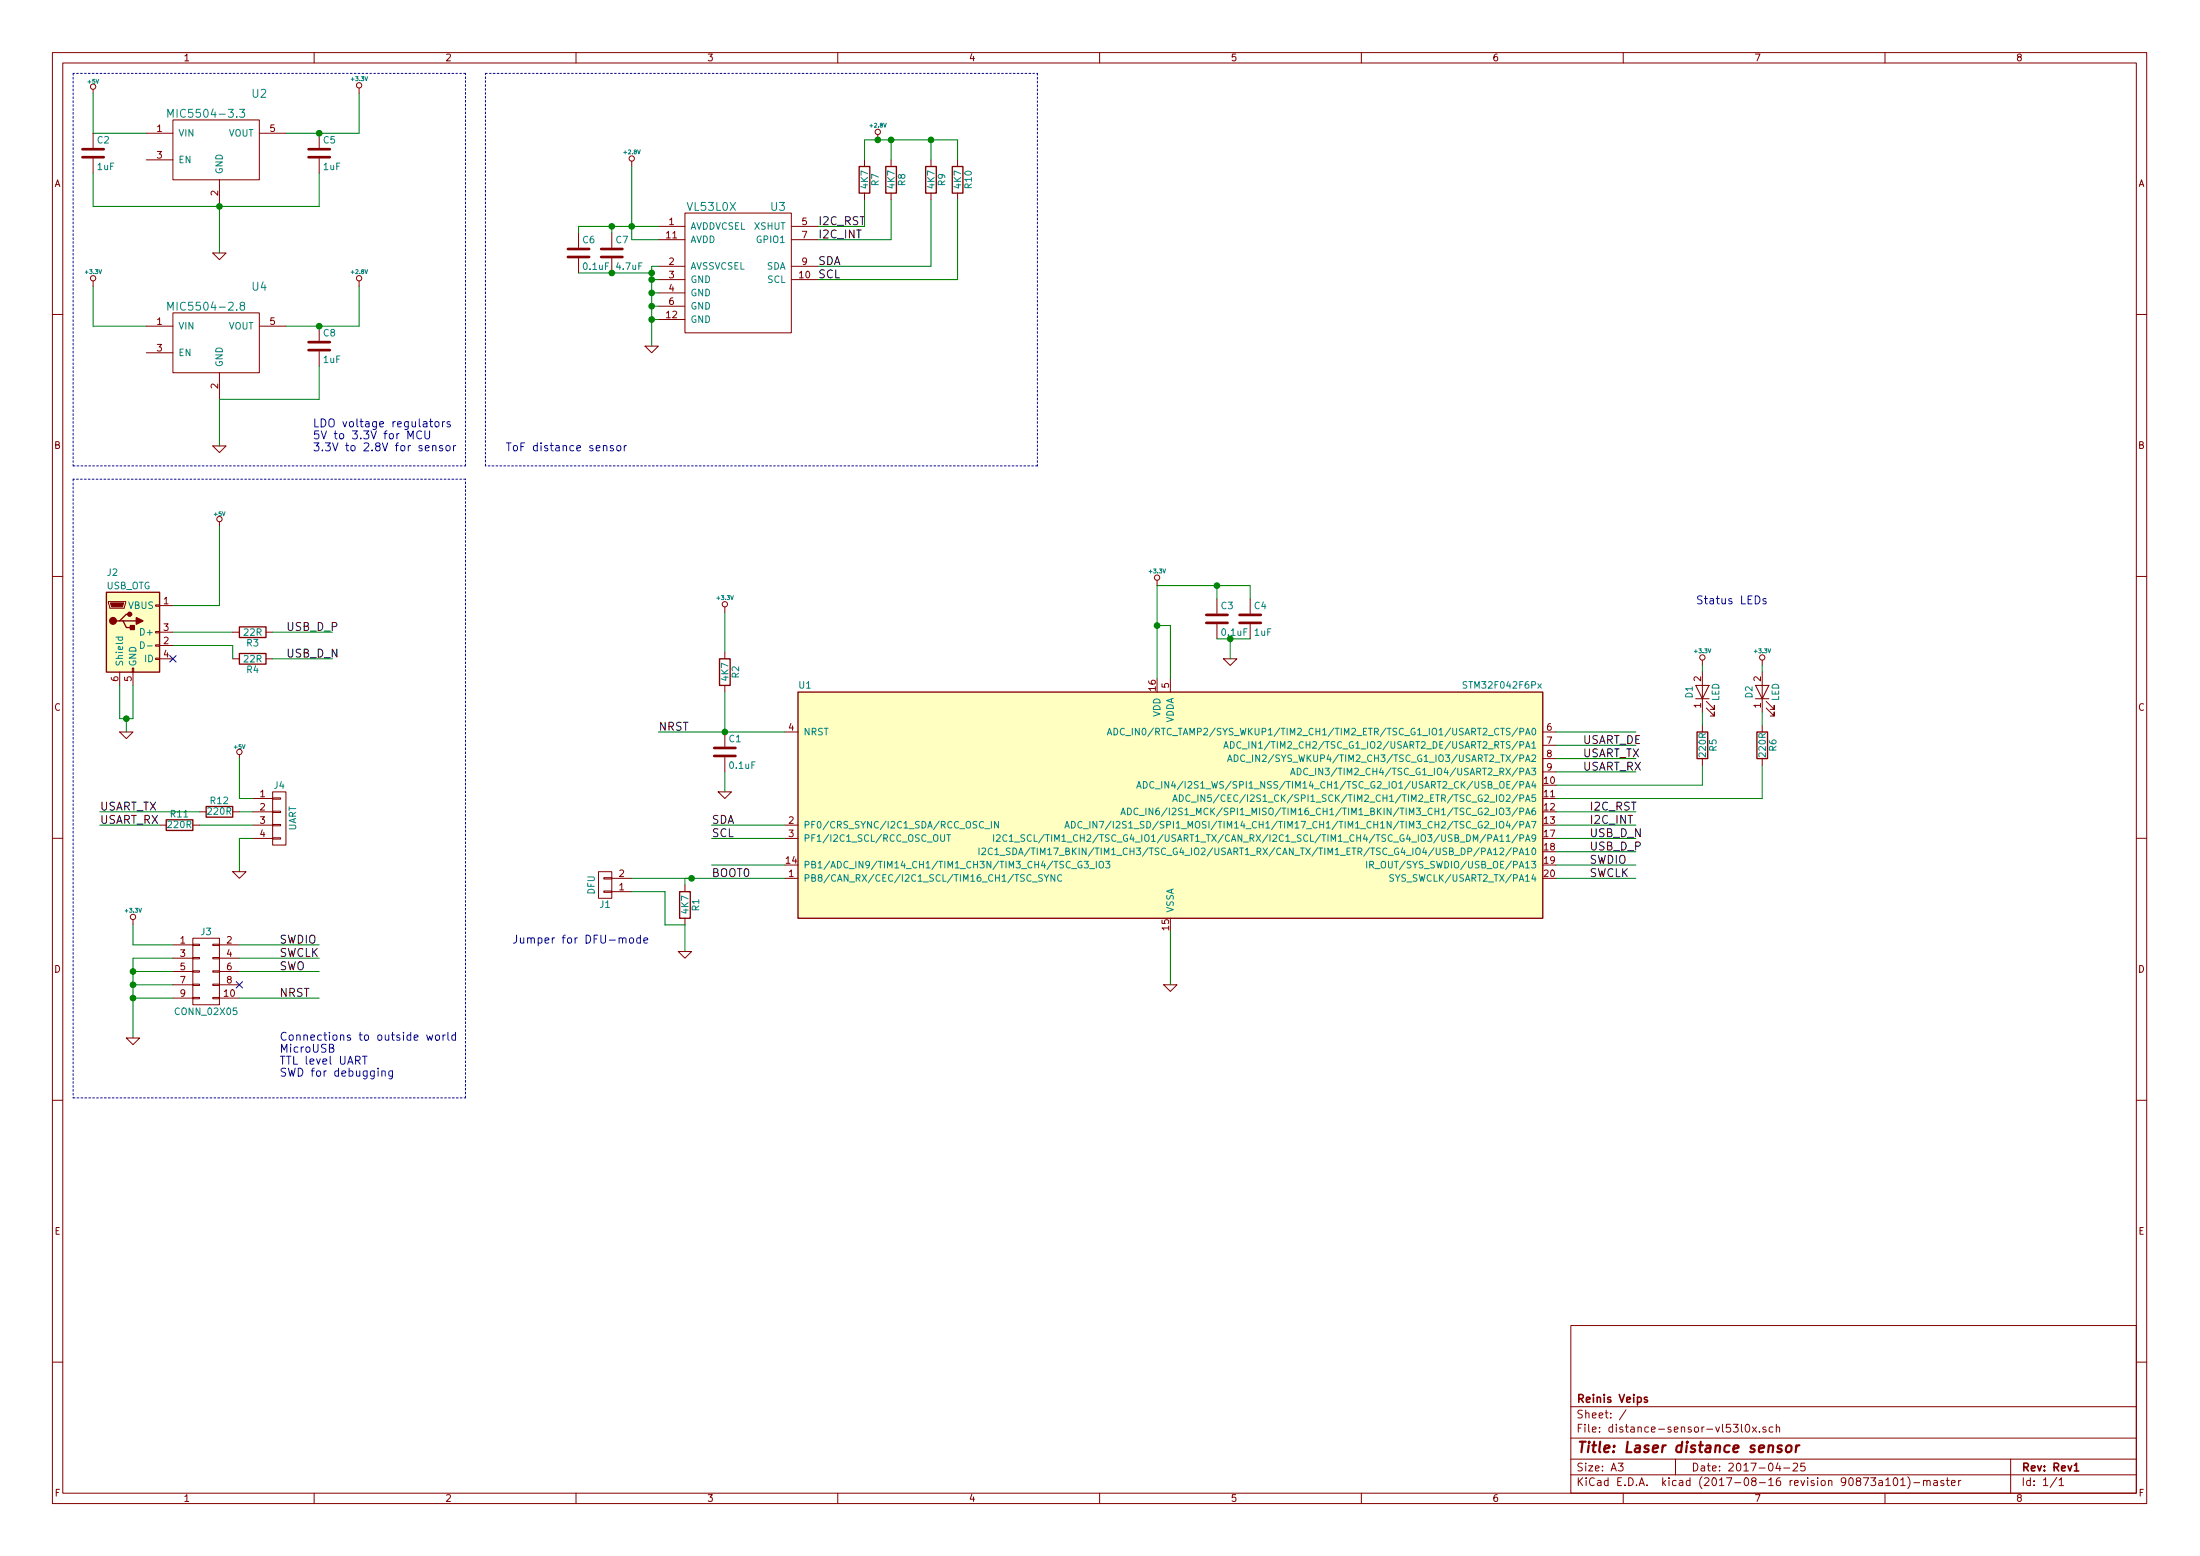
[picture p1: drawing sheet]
<svg xmlns="http://www.w3.org/2000/svg" width="420mm" height="297mm" viewBox="0 0 420 297" stroke-linecap="round" stroke-linejoin="round" font-family="sans-serif">
<g fill="none" stroke="#840000" stroke-width=".19">
<path d="M10 10h400v277h-400zM12 12h396v273.1h-396zM17.8 17.1v.7M60 10v2M68.6 16.8v1M110 10v2M160 10v2M210 10v2M260 10v2M310 10v2M360 10v2M17.8 25.4v2.8"/>
<path d="M17.8 30.3v2.8M27.9 25.4h5.1M27.9 30.5h5.1M33 22.9h16.5v11.4h-16.5zM41.9 34.3v5.1M49.5 25.4h5.1M61 25.4v2.8M61 30.3v2.8M120.6 30.8v1M165.1 30.5v1.3M165.1 36.9v1.2M167.6 25.7v1"/>
<path d="M170.2 30.5v1.3M170.2 36.9v1.2M177.8 30.5v1.3M177.8 36.9v1.2M182.9 30.5v1.3M182.9 36.9v1.2M17.8 53.6v1M33 59.7h16.5v11.5h-16.5zM40.6 48.3h2.6l-1.3 1.3zM68.6 53.6v1M110.5 44.5v2.8M110.5 49.3v2.8"/>
<path d="M116.8 44.5v2.8M116.8 49.3v2.8M125.7 43.2h5.1M125.7 50.8h5.1M125.7 53.4h5.1M125.7 55.9h5.1M125.7 58.5h5.1M125.7 45.8h5.1M130.8 40.7h20.3v22.8h-20.3zM151.1 43.2h5.1M151.1 50.8h5.1M151.1 53.4h5.1"/>
<path d="M151.1 45.8h5.1M10 60h2M27.9 62.3h5.1M27.9 67.3h5.1M41.9 71.2v5M49.5 62.3h5.1M61 62.3v2.8M61 67.1v2.8M123.2 66.1h2.5l-1.2 1.2zM125.7 61h5.1M408 60h2M40.6 85.1h2.6l-1.3 1.3z"/>
<path d="M41.9 99.6v.8M10 110h2M20.7 114.8h3.3v.3l-.3 1h-2.7zM29.7 115.5h.8v.2h-.8zM30.5 115.6h2.5M138.4 115.9v1M221 110.8v1M232.4 114.3v2.8M232.4 119.2v2.8M238.8 114.3v2.8M238.8 119.2v2.8M408 110h2"/>
<path d="M22.9 139.7h2.5l-1.3 1.3zM22.9 128.3v2.5M25.3 127.5h.2v.8h-.2zM25.4 128.3v2.5M29.7 125.6h.8v.3h-.8zM29.7 123.1h.8v.3h-.8zM29.7 120.6h.8v.2h-.8zM30.5 123.2h2.5M30.5 120.7h2.5M30.5 125.8h2.5M44.4 120.7h1.3M44.4 125.8h1.3"/>
<path d="M50.8 120.7h1.3M50.8 125.8h1.3M138.4 124.5v1.3M138.4 130.8v1.3M138.4 139.7v2.8M149.9 139.7h2.5M223.5 129.6v2.5M233.7 125.8h2.5l-1.3 1.2zM294.6 139.7h2.6M325.1 126v1M325.1 128.3v7.6M325.1 138.5v1.2"/>
<path d="M325.9 135.2l1.5 1.5v-.8v.8h-.8M325.9 133.9l1.5 1.5v-.7v.7h-.8M336.5 126v1M336.5 128.3v7.6M336.5 138.5v1.2M337.3 135.2l1.5 1.5v-.8v.8h-.7M337.3 133.9l1.5 1.5v-.7v.7h-.7M30.5 157.5h1.2M36.8 157.5h1.3M38.1 155h1.3M44.4 155h1.3M45.7 144.1v.7"/>
<path d="M48.3 157.5h3.8M48.3 152.4h3.8M48.3 155h3.8M52.1 159.9h1.5v.3h-1.5zM52.1 157.4h1.5v.2h-1.5zM52.1 154.8h1.5v.3h-1.5zM52.1 152.3h1.5v.3h-1.5zM52.1 151.2h2.5v10.1h-2.5zM137.2 151.2h2.5l-1.3 1.2zM138.4 144.6v2.8M149.9 157.5h2.5M294.6 142.3h2.6"/>
<path d="M294.6 144.8h2.6M294.6 147.4h2.6M325.1 144.8v1.3M336.5 144.8v1.3M10 160h2M25.4 175.6v1M36.8 179.1h5.1v12.7h-5.1zM44.4 166.4h2.6l-1.3 1.3zM48.3 160.1h3.8M114.3 166.4h2.5v5.1h-2.5zM115.3 167.5h1.5v.3h-1.5zM115.3 170.1h1.5v.2h-1.5z"/>
<path d="M116.8 167.7h3.8M116.8 170.2h3.8M130.8 168.9v1.3M130.8 175.3v1.3M149.9 160.1h2.5M149.9 167.7h2.5M408 160h2M24.1 198.2h2.6l-1.3 1.2zM33 180.4h3.8M33 182.9h3.8M33 185.5h3.8M33 188h3.8"/>
<path d="M33 190.5h3.8M36.8 190.4h1.3v.3h-1.3zM36.8 187.9h1.3v.2h-1.3zM36.8 185.3h1.3v.3h-1.3zM36.8 182.8h1.3v.2h-1.3zM36.8 180.2h1.3v.3h-1.3zM40.6 190.4h1.3v.3h-1.3zM40.6 187.9h1.3v.2h-1.3zM40.6 185.3h1.3v.3h-1.3zM40.6 182.8h1.3v.2h-1.3zM40.6 180.2h1.3v.3h-1.3zM41.9 180.4h3.8"/>
<path d="M41.9 182.9h3.8M41.9 185.5h3.8M41.9 188h3.8M41.9 190.5h3.8M129.5 181.6h2.6l-1.3 1.3zM222.2 188h2.6l-1.3 1.3zM10 210h2M408 210h2M300 253h108v32.1h-108zM10 260h2M300 278.5h108M300 274.5h108"/>
<path d="M300 268.5h108M309 279.3h1l-.5 .6 .4 .1v.7l-.2 .1-.7-.1M310.5 269.1l-1.2 2M320 278.5v3M331 271.9h1l-.6 .6 .5 .1v.7l-.2 .1-.7-.1M332.6 271.9v1.3l.2 .2M333.5 272l.2-.1a.81 .81 0 0 1 .5 .6 .81 .81 0 0 1-.2 .8l-.2 .1a.8 .8 0 0 1-.6-.6 .8 .8 0 0 1 .3-.8zM334.7 272.4l.8 1M335.5 272.4l-.8 1M336 273.3v.1M337.2 272.5a.37 .37 0 0 0-.5 .1v.2l.5 .2 .1 .1-.2 .3-.4-.1M338.6 272.5l-.4-.1-.3 .3v.6l.3 .1 .4-.1"/>
<path d="M339.2 272.5h.1a.37 .37 0 0 1 .6 .1v.8M339.2 271.9v1.5M339.5 279.2l-.3 1.1h.9M339.9 279.8v1M342.5 279.5l.5-.2 .3 .2v.2l-.9 1.1h.9M344.7 279.3h-.7l-.1 .7 .2-.1h.5l.2 .3-.1 .5-.3 .1-.5-.1M384 278.5v6.6M408 260h2M60 285.1v1.9M110 285.1v1.9M160 285.1v1.9M210 285.1v1.9"/>
<path d="M260 285.1v1.9M300 281.5h108M310 285.1v1.9M340.7 280.2h1.1M358.9 282.7h.5l.1 .9M359.5 283h-.5l-.2 .2 .2 .4 .5-.1M360 285.1v1.9M360.1 282.5l.5-.4v1.5M360.1 283.6h.9M361.8 282.2l.1-.1a.8 .8 0 0 1 .5 .8 .8 .8 0 0 1-.5 .7 1 1 0 0 1-.1-1.4zM363 282.5l.4-.4v1.5M363 283.6h.9"/>
<path d="M364.4 281.9a1.79 1.79 0 0 1 0 2.3M365.5 283h1.1M367.4 282.7a.37 .37 0 0 1 .6 .1v.8M367.4 282.6v1M368 282.8l.2-.2 .4 .1v.9M369.3 282.7h.6l.1 .9M370 283h-.5l-.2 .2 .2 .4 .5-.1M371.2 282.7l-.4-.1-.2 .2 .1 .2 .5 .2v.3h-.6M371.7 282.6h.6M371.9 282.1v1.3l.4 .2M372.7 283.1l.7-.1v-.3l-.5-.1-.2 .2 .1 .7h.6M374.1 282.6v1"/>
<path d="M374.5 282.6l-.3 .1-.1 .2M392.8 282l-1.3 2M393.2 282.5l.5-.4v1.5M393.2 283.6h.9"/>
<circle cx="17.8" cy="16.5" r=".51"/>
<circle cx="68.6" cy="16.3" r=".51"/>
<circle cx="120.6" cy="30.3" r=".51"/>
<circle cx="167.6" cy="25.2" r=".51"/>
<circle cx="17.8" cy="53.1" r=".51"/>
<circle cx="68.6" cy="53.1" r=".51"/>
<circle cx="41.9" cy="99.1" r=".51"/>
<circle cx="138.4" cy="115.4" r=".51"/>
<circle cx="221" cy="110.3" r=".51"/>
<circle cx="325.1" cy="125.5" r=".51"/>
<circle cx="336.5" cy="125.5" r=".51"/>
<circle cx="45.7" cy="143.5" r=".51"/>
<circle cx="25.4" cy="175" r=".51"/>
</g>
<path d="M314.6 266.8l-.4-.1-.2 .2 .1 .2 .5 .2v.3h-.6M396.2 279.7l.4-.4v1.5M396.2 280.8h.8" fill="none" stroke="#840000" stroke-width=".3"/>
<path d="M340.3 276l-.5-.1-.2 .1-.1 .3 .3 .3 .4 .1 .1 .2-.1 .2-.2 .1-.6-.1M341.2 276.1l.2-.1a.51 .51 0 0 1 .8 .3l-.1 .5a.56 .56 0 0 1-.5 .4 .56 .56 0 0 1-.6-.4zM343.1 275.9l-.2 1.3M343.7 275.9a.55 .55 0 0 0-.7 .4" fill="none" stroke="#840000" stroke-width=".41"/>
<g fill="none" stroke="#008400" stroke-width=".19">
<path d="M17.8 17.8v7.6h10.1M68.6 17.8v7.6h-14M17.8 33.1v6.3h43.2v-6.3M41.9 39.4v8.9M120.6 31.8v14h5.1M165.1 38.1v5.1h-8.9M165.1 30.5v-3.8h17.8v3.8M170.2 38.1v7.7h-14M170.2 26.7v3.8M177.8 38.1v12.7h-21.6M177.8 26.7v3.8M182.9 38.1v15.3h-26.7"/>
<path d="M17.8 54.6v7.7h10.1M68.6 54.6v7.7h-14M110.5 52.1h14M116.8 43.2v1.3M124.5 53.4h1.2M124.5 55.9h1.2M124.5 58.5h1.2M125.7 43.2h-15.2v1.3M125.7 50.8h-1.2v15.3M61 69.9v6.3h-19.1v8.9M124.5 61h1.2M41.9 100.4v15.2h-8.9"/>
<path d="M138.4 116.9v7.6M221 119.4h2.5v10.2M232.4 111.8v2.5M238.8 114.3v-2.5h-17.8v17.8M22.9 130.8v6.4h2.5v-6.4M24.1 137.2v2.5M33 120.7h11.4M33 123.2h11.4v2.6M52.1 120.7h11.4M52.1 125.8h11.4M125.7 139.7h24.2M138.4 132.1v7.6"/>
<path d="M232.4 122h6.4M234.9 122v3.8M297.2 139.7h15.2M325.1 127v1.3M325.1 135.9v2.6M336.5 127v1.3M336.5 135.9v2.6M19 157.5h11.5M19 155h19.1M38.1 157.5h10.2M45.7 144.8v7.6h2.6M45.7 155h2.6"/>
<path d="M135.9 157.5h14M138.4 147.4v3.8M297.2 157.5h15.2M297.2 144.8h15.2M297.2 142.3h15.2M297.2 147.4h15.2M297.2 155h15.2M325.1 146.1v3.8h-27.9M336.5 146.1v6.3h-39.3M25.4 176.6v3.8h7.6M48.3 160.1h-2.6v6.3M120.6 167.7h29.3"/>
<path d="M120.6 170.2h6.4v6.4h3.8v5M130.8 167.7v1.2M135.9 160.1h14M135.9 165.1h14M223.5 177.8v10.2M297.2 160.1h15.2M297.2 162.6h15.2M297.2 165.1h15.2M297.2 167.7h15.2M25.4 185.5h7.6M25.4 190.5h7.6M25.4 188h7.6"/>
<path d="M33 182.9h-7.6v15.3M45.7 180.4h15.3M45.7 182.9h15.3M45.7 185.5h15.3M45.7 190.5h15.3"/>
</g>
<g fill="#008400" stroke="#008400" stroke-width=".25">
<circle cx="120.6" cy="43.2" r=".51"/>
<circle cx="116.8" cy="43.2" r=".51"/>
<circle cx="124.5" cy="52.1" r=".51"/>
<circle cx="124.5" cy="53.4" r=".51"/>
<circle cx="124.5" cy="55.9" r=".51"/>
<circle cx="124.5" cy="58.5" r=".51"/>
<circle cx="116.8" cy="52.1" r=".51"/>
<circle cx="167.6" cy="26.7" r=".51"/>
<circle cx="170.2" cy="26.7" r=".51"/>
<circle cx="177.8" cy="26.7" r=".51"/>
<circle cx="124.5" cy="61" r=".51"/>
<circle cx="221" cy="119.4" r=".51"/>
<circle cx="232.4" cy="111.8" r=".51"/>
<circle cx="235" cy="122" r=".51"/>
<circle cx="138.4" cy="139.7" r=".51"/>
<circle cx="25.4" cy="185.5" r=".51"/>
<circle cx="25.4" cy="190.5" r=".51"/>
<circle cx="24.1" cy="137.2" r=".51"/>
<circle cx="61" cy="25.4" r=".51"/>
<circle cx="41.9" cy="39.4" r=".51"/>
<circle cx="132.1" cy="167.7" r=".51"/>
<circle cx="61" cy="62.3" r=".51"/>
<circle cx="25.4" cy="188" r=".51"/>
</g>
<g fill="none" stroke="#840000" stroke-width=".51">
<path d="M15.7 30h4.1M15.7 28.5h4.1M58.9 30h4.1M58.9 28.5h4.1M108.5 49.1h4M108.5 47.5h4M114.8 49.1h4.1M114.8 47.5h4.1M58.9 66.8h4.1M58.9 65.3h4.1M230.4 118.9h4M230.4 117.4h4"/>
<path d="M236.7 118.9h4.1M236.7 117.4h4.1M136.4 144.3h4.1M136.4 142.8h4.1"/>
</g>
<g fill="none" stroke="#840000" stroke-width=".25">
<path d="M164.1 31.8h2v5.1h-2zM169.2 31.8h2v5.1h-2zM176.8 31.8h2v5.1h-2zM181.9 31.8h2v5.1h-2zM20.3 113.1h10.2v15.2h-10.2zM22.9 118.5h.6l.6 1.3h1.3M23.5 118.5h2.5M24.8 117.3h-.7l-1.2 1.2h-.7M45.7 119.7h5.1v2h-5.1zM45.7 124.8h5.1v2h-5.1zM137.4 125.8h2v5h-2zM152.4 132.1h142.2v43.2h-142.2z"/>
<path d="M324.1 139.7h2v5.1h-2zM335.5 139.7h2.1v5.1h-2.1zM31.7 156.5h5.1v2h-5.1zM39.4 154h5v2h-5zM129.8 170.2h2v5.1h-2z"/>
</g>
<g fill="#ffffc2" stroke="#ffffc2" stroke-width=".19">
<path d="M152.4 132.1h142.2v43.2h-142.2z"/>
<path d="M20.3 113.1h10.2v15.2h-10.2z"/>
</g>
<g fill="none" stroke="#008484" stroke-width=".19">
<path d="M32.1 22.4v-1.5l.5 1.1 .5-1.1v1.5M45.8 20.9h.9l-.5 .5 .5 .2v.6l-.3 .2h-.4l-.2-.2M32.1 59.2v-1.5l.5 1.1 .5-1.1v1.5M46.2 58.3l-.4-.2 .1-.3 .3-.1 .5 .1-.1 .5h-.4l-.4 .3 .1 .5 .3 .1 .4-.1 .1-.2v-.4l-.3-.2M22.1 121.6h1.3M22.6 121.6v.4l.2 .2 .6-.1v-.5M26.8 122.5a.64 .64 0 0 1 .8 .7 .64 .64 0 0 1-.8 .6zM28.1 123.3h1M211.6 139.9h.6M212.8 139a.64 .64 0 0 1 .7 .7 .64 .64 0 0 1-.7 .6zM214.7 139.2a.6 .6 0 0 0-.8 .4 .6 .6 0 0 0 .6 .7l.2-.1M216.3 139v1.3"/>
<path d="M217.6 139v1.3l-.8-1.3v1.3M293.7 130.5l.7 .9M294.4 130.5l-.7 .9M179.7 159.3v1.1l.2 .2h.3l.2-.2v-1.1M180.8 159.3h.7M181.2 159.3v1.3M188.1 158.2h1M189.3 156.8v1.3M189.8 159.3v1.3M190.3 159.5l.5-.2 .2 .4-.8 .9h.8M190.7 156.8v1.3l-.8-1.3v1.3M192.3 159.5a.6 .6 0 0 0-.8 .4 .6 .6 0 0 0 .5 .7l.3-.1"/>
<path d="M192.8 159.7l.3-.4v1.3M195.7 159.4l-.5-.1-.2 .2 .1 .4 .5 .2 .1 .3-.2 .2h-.5M197 159.5a.6 .6 0 0 0-.9 .4 .6 .6 0 0 0 .6 .7l.3-.1M197.5 159.3v1.3h.6M199.4 159.3l-1.1 1.6M199.7 159.3h.7M200.1 159.3v1.3M203.4 158.1l.4-1.3 .4 1.3M203.5 157.7h.6M204.6 156.8a.64 .64 0 0 1 .8 .6 .64 .64 0 0 1-.8 .7zM206.6 156.9a.6 .6 0 0 0-.8 .5 .6 .6 0 0 0 .6 .7l.2-.2M206.9 158.2h.9"/>
<path d="M208.2 156.8v1.3M209.5 156.8v1.3l-.8-1.3v1.3M210 156.8h.8l-.5 1.3M211.5 140.3l.4-1.3 .4 1.3M212.2 156.8l-1.1 1.6M212.6 156.8v1.3M213.2 156.9l.4-.1 .3 .4-.8 .9h.8M214.1 155.5l.4-1.2 .4 1.2M214.2 155.2h.6M215 140.4h1M215.3 154.3a.64 .64 0 0 1 .8 .6 .64 .64 0 0 1-.8 .6zM217.1 150.5l.4-1.3 .4 1.3"/>
<path d="M217.2 150.1h.6M217.3 154.4a.51 .51 0 0 0-.6 0 .51 .51 0 0 0-.1 .6l.2 .5 .5-.1M217.6 155.7h.9M218.4 149.2a.64 .64 0 0 1 .7 .6 .64 .64 0 0 1-.7 .7zM218.8 154.3v1.2M220.2 154.3v1.2l-.7-1.2v1.2M220.4 149.3a.51 .51 0 0 0-.7 0 .51 .51 0 0 0-.1 .6l.2 .5 .6-.1M220.6 150.6h1M221.3 154.3h-.3a.87 .87 0 0 0 0 1.2l.4-.1v-.5l-.4-.2-.3 .3M221.9 149.2v1.3M222.9 154.2l-1.1 1.6M223.2 149.2v1.3l-.7-1.3v1.3"/>
<path d="M224 153l.4-1.3 .4 1.3M224.1 149.1l-.4 .9h.8M224.1 152.6h.6M224.4 149.6v.9M225.2 151.7a.64 .64 0 0 1 .8 .7 .64 .64 0 0 1-.8 .6zM227.3 151.9a.6 .6 0 0 0-.9 .4 .6 .6 0 0 0 .6 .7l.3-.1M227.5 153.1h1M228.8 151.7v1.3M230.1 151.7v1.3l-.7-1.3v1.3M231.3 151.7h-.6l-.1 .6 .2-.1 .5 .1v.6l-.2 .1-.5-.1M233.7 142.8l.4-1.2 .5 1.2M233.9 142.5h.5"/>
<path d="M234.4 145.4l.5-1.3 .4 1.3M234.6 145h.6M235 141.6a.64 .64 0 0 1 .7 .6 .64 .64 0 0 1-.7 .6zM235.7 144.1a.64 .64 0 0 1 .8 .6 .64 .64 0 0 1-.8 .7zM237 141.7a.6 .6 0 0 0-.8 .4 .6 .6 0 0 0 .6 .7l.2-.1M237.2 143h1M237.7 144.2a.6 .6 0 0 0-.8 .4 .6 .6 0 0 0 .6 .8l.2-.2M237.9 145.5h1M246.5 147.9l.4-1.3 .4 1.3M246.6 147.6h.6M247.8 146.6a.64 .64 0 0 1 .7 .7 .64 .64 0 0 1-.7 .6zM249.8 146.8a.6 .6 0 0 0-.9 .4 .6 .6 0 0 0 .6 .7l.3-.1"/>
<path d="M250 148h1M187 161.9v1.3M187.5 162l.5-.1 .2 .3-.7 1h.7M189.5 162a.6 .6 0 0 0-.8 .4 .6 .6 0 0 0 .6 .8l.2-.2M190 162.2l.4-.3v1.3M190 163.2h.7M191 163.3h.9M192.8 160.6h.7M192.9 162l-.5-.1-.2 .1v.4l.6 .2 .1 .3-.2 .3-.5-.1M193.4 161.9a.64 .64 0 0 1 .8 .6 .64 .64 0 0 1-.8 .7zM193.8 160.7h.9M194.5 163.2l.5-1.3 .4 1.3"/>
<path d="M194.7 162.8h.5M196.7 161.8l-1.1 1.7M197 161.9h.7M197.2 168.4h.9M197.3 161.9v1.3M199.1 167h-.5l-.2 .1-.1 .2 .2 .2 .5 .2 .1 .3-.3 .2h-.5M199.4 167l.5 .6 .4-.6M199.9 167.6v.6M201.4 167v1.2l-.7-1.2v1.2M202.8 167.1a.6 .6 0 0 0-.9 .4 .6 .6 0 0 0 .6 .7l.3-.1M206.6 164.5a.59 .59 0 0 0-.8 .6 .59 .59 0 0 0 .8 .5v-.4h-.2M207.1 164.4h.7l-.4 .5 .4 .1v.6l-.2 .1-.5-.1"/>
<path d="M208.1 165.8h1M209.4 164.4v1.3M210 164.6l.2-.2a.44 .44 0 0 1 .5 .5v.6l-.5 .2-.2-.2zM211.2 164.4h.8l-.5 .5 .4 .1v.6l-.2 .1-.5-.1M261 164.4v1.3M261.6 165.1l.7-.1v-.4l-.7-.2v1.3M261.9 165.1l.4 .6M262.6 165.8h1M266.1 167h-.4l-.3 .2 .1 .3 .6 .3v.3l-.2 .1h-.5"/>
</g>
<path d="M32.4 125.2l1.2 1.2M33.6 125.2l-1.2 1.2M45.1 187.4l1.2 1.2M46.3 187.4l-1.2 1.2" fill="none" stroke="#000084" stroke-width=".19"/>
<path d="M323.8 130.8h2.6l-1.3 2.6zM323.8 133.4h2.6M335.3 130.8h2.5l-1.3 2.6zM335.3 133.4h2.5" fill="none" stroke="#840000" stroke-width=".2"/>
<g fill="#840000" stroke="#840000" stroke-width=".25">
<path d="M24.9 119.4h.8v.8h-.8z"/>
<path d="M26 117.9l1.3 .6-1.3 .7z"/>
<circle cx="21.6" cy="118.5" r=".63"/>
<circle cx="24.8" cy="117.3" r=".38"/>
</g>
<path d="M21.1 115.1h2.5l-.2 .8h-2.1z" fill="#840000" stroke="#840000" stroke-width=".19"/>
<path d="M14 14v74.9M88.9 14h-74.9M92.7 14h105.4M198.1 14v74.9M14 88.9h74.9M14 91.5v118.1M88.9 88.9v-74.9M88.9 91.5h-74.9M92.7 88.9v-74.9M198.1 88.9h-105.4M14 209.6h74.9M88.9 209.6v-118.1" fill="none" stroke="#0000c2" stroke-width=".19" stroke-dasharray=".3 .4"/>
<g fill="none" stroke="#0000c2" stroke-width=".19">
<path d="M82.2 80v1.3l.4 .2M77.9 83.8v-1.5l.5 1 .5-1v1.5M80.5 82.4a.62 .62 0 0 0-.7 0 .62 .62 0 0 0-.2 .7 .56 .56 0 0 0 .3 .6 .56 .56 0 0 0 .6-.1M81.2 82.3v1.2l.3 .3 .4-.1 .1-.2v-1.2M82 80.5h.6M82.6 85.2l.2-.1h.4l.1 1M82.6 85.1v1M83.1 80.6l.5-.1 .2 .3v.4l-.2 .3-.4-.1-.1-.2zM84.5 85.1a.37 .37 0 0 0-.6 .2l.1 .2 .6 .3-.2 .3-.5-.1M84.5 80.5v1M84.9 80.5l-.4 .3M85.2 85.2l.2-.1 .5 .1 .1 .6-.2 .2-.4 .1-.2-.2z"/>
<path d="M86 80.6a.37 .37 0 0 0-.6 .1v.2l.6 .3-.2 .3-.4-.1M86.6 85.1v1M87 85.1h-.3l-.1 .2M117.1 85.1a.37 .37 0 0 0-.6 .2l.1 .2 .6 .3-.2 .3-.5-.1M117.9 85.2l.2-.1 .4 .1 .1 .6-.2 .2-.3 .1-.2-.2zM119.2 85.1v1M119.7 85.1l-.5 .2M337.3 114.3h-.4l-.2 .2 .1 .2 .5 .1v.4h-.6M120.3 179.2l.2-.2 .4 .2 .1 .5-.1 .3h-.4l-.2-.1zM122.3 179.1l-.4-.1-.3 .3v.4l.1 .3h.6M122.3 178.5v1.5M123 179.5l.7-.1-.1-.3-.4-.1-.2 .2v.8h.6"/>
<path d="M81.5 197.6l.3 1 .3-.7 .3 .7 .3-1M83.2 197.7l.2-.1 .5 .1v.6l-.1 .2-.4 .1-.2-.2zM84.6 197.6v1M85 197.6l-.4 .3M85.5 197.1v1.3l.3 .2M87 197.6h-.4l-.3 .3v.4l.1 .2h.6M87 197.1v1.5M62.9 200.1l.7-.1 .1-.2-.1-.3-.7-.1v1.5h.6l.2-.2 .1-.3-.4-.3M69.2 201.6h.9M69.7 201.6v1.6M72.9 204.6l.1-.1a.37 .37 0 0 1 .6 .1v.8M72.9 204.4v1"/>
<path d="M75 204.4v1.2l-.3 .4-.4-.1M75 204.5l-.5-.1-.3 .3 .2 .7h.6"/>
</g>
<text font-size="2.8" fill="#840000" x="301" y="277.3">Title: Laser distance sensor</text>
<g font-size="2.1" fill="#008484">
<text x="33.2" y="22.5">MIC5504-3.3</text>
<text x="48.2" y="18.7">U2</text>
<text x="131.4" y="40.2">VL53L0X</text>
<text x="147.2" y="40.2">U3</text>
<text x="33.2" y="59.3">MIC5504-2.8</text>
<text x="48.2" y="55.5">U4</text>
</g>
<g font-size="2.1">
<text x="156.2" y="45.5">I2C_INT</text>
<text x="156.2" y="43">I2C_RST</text>
<text x="156.2" y="50.6">SDA</text>
<text x="156.2" y="53.1">SCL</text>
<text x="54.6" y="120.4">USB_D_P</text>
<text x="54.6" y="125.5">USB_D_N</text>
<text x="125.7" y="139.5">NRST</text>
<text x="302.3" y="142">USART_DE</text>
<text x="302.3" y="144.6">USART_TX</text>
<text x="302.3" y="147.1">USART_RX</text>
<text x="19" y="154.7">USART_TX</text>
<text x="303.5" y="154.7">I2C_RST</text>
<text x="19" y="157.3">USART_RX</text>
<text x="135.9" y="157.3">SDA</text>
<text x="135.9" y="159.8">SCL</text>
<text x="303.5" y="159.8">USB_D_N</text>
<text x="303.5" y="157.3">I2C_INT</text>
<text x="135.9" y="167.4">BOOT0</text>
<text x="303.5" y="162.3">USB_D_P</text>
<text x="303.5" y="164.9">SWDIO</text>
<text x="303.5" y="167.4">SWCLK</text>
<text x="53.3" y="180.1">SWDIO</text>
<text x="53.3" y="182.7">SWCLK</text>
<text x="53.3" y="185.2">SWO</text>
<text x="53.3" y="190.3">NRST</text>
</g>
<g font-size="2.1" fill="#0000c2">
<text x="59.7" y="81.6">LDO voltage regulators</text>
<text x="59.7" y="83.9">5V to 3.3V for MCU</text>
<text x="59.7" y="86.1">3.3V to 2.8V for sensor</text>
<text x="96.5" y="86.1">ToF distance sensor</text>
<text x="323.8" y="115.4">Status LEDs</text>
<text x="97.8" y="180.1">Jumper for DFU-mode</text>
<text x="53.3" y="198.7">Connections to outside world</text>
<text x="53.3" y="201">MicroUSB</text>
<text x="53.3" y="203.2">TTL level UART</text>
<text x="53.3" y="205.5">SWD for debugging</text>
</g>
<g font-size="2.1" fill="#840000">
<text x="301" y="267.8">Reinis Veips</text>
<text x="301" y="273.5">File: distance-sensor-vl53l0x.sch</text>
<text x="301" y="270.8">Sheet: /</text>
<text x="301" y="280.9">Size: A3</text>
<text x="323" y="280.9">Date: 2017-04-25</text>
<text x="386" y="280.9">Rev: Rev1</text>
<text x="301" y="283.7">KiCad E.D.A. kicad (2017-08-16 revision 90873a101)-master</text>
<text x="386" y="283.7">Id: 1/1</text>
</g>
<g font-size="1.8" fill="#840000">
<text x="35" y="11.7">1</text>
<text x="85" y="11.7">2</text>
<text x="135" y="11.7">3</text>
<text x="185" y="11.7">4</text>
<text x="235" y="11.7">5</text>
<text x="285" y="11.7">6</text>
<text x="335" y="11.7">7</text>
<text x="385" y="11.7">8</text>
<text x="30" y="25.2">1</text>
<text x="51.6" y="25.2">5</text>
<text x="10.4" y="35.7">A</text>
<text x="30" y="30.3">3</text>
<text x="408.4" y="35.7">A</text>
<text x="41.7" y="37.3" transform="rotate(-90 41.7 37.3)">2</text>
<text x="127.3" y="45.5">11</text>
<text x="127.8" y="43">1</text>
<text x="153.2" y="43">5</text>
<text x="153.2" y="45.5">7</text>
<text x="127.8" y="50.6">2</text>
<text x="127.8" y="53.1">3</text>
<text x="152.7" y="53.1">10</text>
<text x="153.2" y="50.6">9</text>
<text x="127.8" y="55.7">4</text>
<text x="127.8" y="58.2">6</text>
<text x="30" y="62">1</text>
<text x="51.6" y="62">5</text>
<text x="127.3" y="60.7">12</text>
<text x="30" y="67.1">3</text>
<text x="41.7" y="74.2" transform="rotate(-90 41.7 74.2)">2</text>
<text x="10.4" y="85.7">B</text>
<text x="408.4" y="85.7">B</text>
<text x="31.3" y="115.4">1</text>
<text x="31.3" y="123">2</text>
<text x="31.3" y="120.4">3</text>
<text x="31.3" y="125.5">4</text>
<text x="22.6" y="130.1" transform="rotate(-90 22.6 130.1)">6</text>
<text x="25.1" y="130.1" transform="rotate(-90 25.1 130.1)">5</text>
<text x="220.7" y="131.8" transform="rotate(-90 220.7 131.8)">16</text>
<text x="223.3" y="131.3" transform="rotate(-90 223.3 131.3)">5</text>
<text x="324.9" y="130.1" transform="rotate(-90 324.9 130.1)">2</text>
<text x="336.3" y="130.1" transform="rotate(-90 336.3 130.1)">2</text>
<text x="10.4" y="135.7">C</text>
<text x="324.9" y="135.1" transform="rotate(-90 324.9 135.1)">1</text>
<text x="336.3" y="135.1" transform="rotate(-90 336.3 135.1)">1</text>
<text x="408.4" y="135.7">C</text>
<text x="150.6" y="139.5">4</text>
<text x="295.4" y="139.5">6</text>
<text x="295.4" y="142">7</text>
<text x="294.9" y="149.6">10</text>
<text x="295.4" y="144.6">8</text>
<text x="295.4" y="147.1">9</text>
<text x="49.7" y="152.2">1</text>
<text x="49.7" y="154.7">2</text>
<text x="294.9" y="152.2">11</text>
<text x="294.9" y="154.7">12</text>
<text x="49.7" y="157.3">3</text>
<text x="49.7" y="159.8">4</text>
<text x="150.6" y="157.3">2</text>
<text x="150.6" y="159.8">3</text>
<text x="294.9" y="157.3">13</text>
<text x="294.9" y="159.8">17</text>
<text x="118.3" y="167.4">2</text>
<text x="150.2" y="164.9">14</text>
<text x="150.6" y="167.4">1</text>
<text x="294.9" y="167.4">20</text>
<text x="294.9" y="162.3">18</text>
<text x="294.9" y="164.9">19</text>
<text x="118.3" y="170">1</text>
<text x="223.3" y="177.5" transform="rotate(-90 223.3 177.5)">15</text>
<text x="10.4" y="185.7">D</text>
<text x="34.4" y="180.1">1</text>
<text x="34.4" y="182.7">3</text>
<text x="34.4" y="185.2">5</text>
<text x="43.3" y="180.1">2</text>
<text x="43.3" y="182.7">4</text>
<text x="43.3" y="185.2">6</text>
<text x="408.4" y="185.7">D</text>
<text x="34.4" y="187.7">7</text>
<text x="34.4" y="190.3">9</text>
<text x="42.8" y="190.3">10</text>
<text x="43.3" y="187.7">8</text>
<text x="10.4" y="235.7">E</text>
<text x="408.4" y="235.7">E</text>
<text x="10.5" y="285.7">F</text>
<text x="35" y="286.7">1</text>
<text x="85" y="286.7">2</text>
<text x="135" y="286.7">3</text>
<text x="185" y="286.7">4</text>
<text x="235" y="286.7">5</text>
<text x="285" y="286.7">6</text>
<text x="335" y="286.7">7</text>
<text x="385" y="286.7">8</text>
<text x="408.5" y="285.7">F</text>
</g>
<g font-size="1.8" fill="#008484">
<text x="18.6" y="27.4">C2</text>
<text x="34" y="26.1">VIN</text>
<text x="43.6" y="26.1">VOUT</text>
<text x="61.8" y="27.4">C5</text>
<text x="18.6" y="32.5">1uF</text>
<text x="34" y="31.2">EN</text>
<text x="42.5" y="33.3" transform="rotate(-90 42.5 33.3)">GND</text>
<text x="61.8" y="32.5">1uF</text>
<text x="165.8" y="35.9" transform="rotate(-90 165.8 35.9)">4K7</text>
<text x="167.8" y="35.4" transform="rotate(-90 167.8 35.4)">R7</text>
<text x="170.9" y="35.9" transform="rotate(-90 170.9 35.9)">4K7</text>
<text x="172.9" y="35.4" transform="rotate(-90 172.9 35.4)">R8</text>
<text x="178.5" y="35.9" transform="rotate(-90 178.5 35.9)">4K7</text>
<text x="180.5" y="35.4" transform="rotate(-90 180.5 35.4)">R9</text>
<text x="183.6" y="35.9" transform="rotate(-90 183.6 35.9)">4K7</text>
<text x="185.6" y="35.9" transform="rotate(-90 185.6 35.9)">R10</text>
<text x="111.3" y="46.4">C6</text>
<text x="117.7" y="46.4">C7</text>
<text x="131.8" y="43.9">AVDDVCSEL</text>
<text x="131.8" y="46.4">AVDD</text>
<text x="144.1" y="43.9">XSHUT</text>
<text x="144.7" y="46.4">GPIO1</text>
<text x="111.5" y="51.5">0.1uF</text>
<text x="117.9" y="51.5">4.7uF</text>
<text x="131.8" y="51.5">AVSSVCSEL</text>
<text x="146.4" y="51.5">SDA</text>
<text x="131.8" y="54">GND</text>
<text x="131.8" y="56.6">GND</text>
<text x="131.8" y="59.1">GND</text>
<text x="146.6" y="54">SCL</text>
<text x="34" y="62.9">VIN</text>
<text x="43.6" y="62.9">VOUT</text>
<text x="61.8" y="64.2">C8</text>
<text x="131.8" y="61.6">GND</text>
<text x="34" y="68">EN</text>
<text x="42.5" y="70.1" transform="rotate(-90 42.5 70.1)">GND</text>
<text x="61.8" y="69.3">1uF</text>
<text x="20.3" y="112.5">USB_OTG</text>
<text x="20.5" y="109.9">J2</text>
<text x="24.6" y="116.2">VBUS</text>
<text x="233.2" y="116.3">C3</text>
<text x="239.6" y="116.3">C4</text>
<text x="27.2" y="121.3">D+</text>
<text x="46.6" y="121.4">22R</text>
<text x="47.1" y="123.4">R3</text>
<text x="233.4" y="121.4">0.1uF</text>
<text x="239.6" y="121.4">1uF</text>
<text x="23.5" y="127.3" transform="rotate(-90 23.5 127.3)">Shield</text>
<text x="26" y="127.3" transform="rotate(-90 26 127.3)">GND</text>
<text x="27.7" y="126.4">ID</text>
<text x="46.6" y="126.5">22R</text>
<text x="47.1" y="128.5">R4</text>
<text x="139.1" y="129.9" transform="rotate(-90 139.1 129.9)">4K7</text>
<text x="141.1" y="129.4" transform="rotate(-90 141.1 129.4)">R2</text>
<text x="152.6" y="131.5">U1</text>
<text x="279.9" y="131.5">STM32F042F6Px</text>
<text x="221.6" y="136.9" transform="rotate(-90 221.6 136.9)">VDD</text>
<text x="323.3" y="133.2" transform="rotate(-90 323.3 133.2)">D1</text>
<text x="328.3" y="133.9" transform="rotate(-90 328.3 133.9)">LED</text>
<text x="334.7" y="133.2" transform="rotate(-90 334.7 133.2)">D2</text>
<text x="339.8" y="133.9" transform="rotate(-90 339.8 133.9)">LED</text>
<text x="139.3" y="141.7">C1</text>
<text x="153.4" y="140.4">NRST</text>
<text x="218.2" y="140.4">ADC_IN0/RTC_TAMP2/SYS_WKUP1/TIM2_CH1/TIM2_ETR/TSC_G1_IO1/USART2_CTS/PA0</text>
<text x="224.2" y="138.1" transform="rotate(-90 224.2 138.1)">VDDA</text>
<text x="238.8" y="142.9">ADC_IN1/TIM2_CH2/TSC_G1_IO2/USART2_DE/USART2_RTS/PA1</text>
<text x="327.8" y="143.4" transform="rotate(-90 327.8 143.4)">R5</text>
<text x="339.3" y="143.4" transform="rotate(-90 339.3 143.4)">R6</text>
<text x="139.4" y="146.8">0.1uF</text>
<text x="239.7" y="145.5">ADC_IN2/SYS_WKUP4/TIM2_CH3/TSC_G1_IO3/USART2_TX/PA2</text>
<text x="250.9" y="148">ADC_IN3/TIM2_CH4/TSC_G1_IO4/USART2_RX/PA3</text>
<text x="325.8" y="144.4" transform="rotate(-90 325.8 144.4)">220R</text>
<text x="337.2" y="144.4" transform="rotate(-90 337.2 144.4)">220R</text>
<text x="39.8" y="155.5">220R</text>
<text x="40.3" y="153.5">R12</text>
<text x="52.4" y="150.6">J4</text>
<text x="223.1" y="155.6">ADC_IN6/I2S1_MCK/SPI1_MISO/TIM16_CH1/TIM1_BKIN/TIM3_CH1/TSC_G2_IO3/PA6</text>
<text x="225.1" y="150.5">ADC_IN4/I2S1_WS/SPI1_NSS/TIM14_CH1/TSC_G2_IO1/USART2_CK/USB_OE/PA4</text>
<text x="231.9" y="153.1">ADC_IN5/CEC/I2S1_CK/SPI1_SCK/TIM2_CH1/TIM2_ETR/TSC_G2_IO2/PA5</text>
<text x="32.2" y="158.1">220R</text>
<text x="32.6" y="156">R11</text>
<text x="56.6" y="158.7" transform="rotate(-90 56.6 158.7)">UART</text>
<text x="153.4" y="158.2">PF0/CRS_SYNC/I2C1_SDA/RCC_OSC_IN</text>
<text x="153.4" y="160.7">PF1/I2C1_SCL/RCC_OSC_OUT</text>
<text x="200.7" y="160.7">I2C1_SCL/TIM1_CH2/TSC_G4_IO1/USART1_TX/CAN_RX/I2C1_SCL/TIM1_CH4/TSC_G4_IO3/USB_DM/PA11/PA9</text>
<text x="214.1" y="158.2">ADC_IN7/I2S1_SD/SPI1_MOSI/TIM14_CH1/TIM17_CH1/TIM1_CH1N/TIM3_CH2/TSC_G2_IO4/PA7</text>
<text x="153.4" y="165.8">PB1/ADC_IN9/TIM14_CH1/TIM1_CH3N/TIM3_CH4/TSC_G3_IO3</text>
<text x="197.8" y="163.2">I2C1_SDA/TIM17_BKIN/TIM1_CH3/TSC_G4_IO2/USART1_RX/CAN_TX/TIM1_ETR/TSC_G4_IO4/USB_DP/PA12/PA10</text>
<text x="263.4" y="165.8">IR_OUT/SYS_SWDIO/USB_OE/PA13</text>
<text x="113.6" y="170.8" transform="rotate(-90 113.6 170.8)">DFU</text>
<text x="114.6" y="173.3">J1</text>
<text x="133.5" y="173.9" transform="rotate(-90 133.5 173.9)">R1</text>
<text x="153.4" y="168.3">PB8/CAN_RX/CEC/I2C1_SCL/TIM16_CH1/TSC_SYNC</text>
<text x="266.9" y="168.3">SYS_SWCLK/USART2_TX/PA14</text>
<text x="38.4" y="178.5">J3</text>
<text x="131.5" y="174.4" transform="rotate(-90 131.5 174.4)">4K7</text>
<text x="224.2" y="174.3" transform="rotate(-90 224.2 174.3)">VSSA</text>
<text x="33.7" y="193.8">CONN_02X05</text>
</g>
<g font-size="1.1" fill="#008484">
<text x="16.8" y="16">+5V</text>
<text x="67.2" y="15.5">+3.3V</text>
<text x="119.3" y="29.4">+2.8V</text>
<text x="166.2" y="24.3">+2.8V</text>
<text x="16.4" y="52.3">+3.3V</text>
<text x="67.2" y="52.3">+2.8V</text>
<text x="40.9" y="98.5">+5V</text>
<text x="219.6" y="109.4">+3.3V</text>
<text x="137" y="114.5">+3.3V</text>
<text x="323.7" y="124.7">+3.3V</text>
<text x="335.2" y="124.7">+3.3V</text>
<text x="44.8" y="143">+5V</text>
<text x="24" y="174.2">+3.3V</text>
</g>
</svg>
